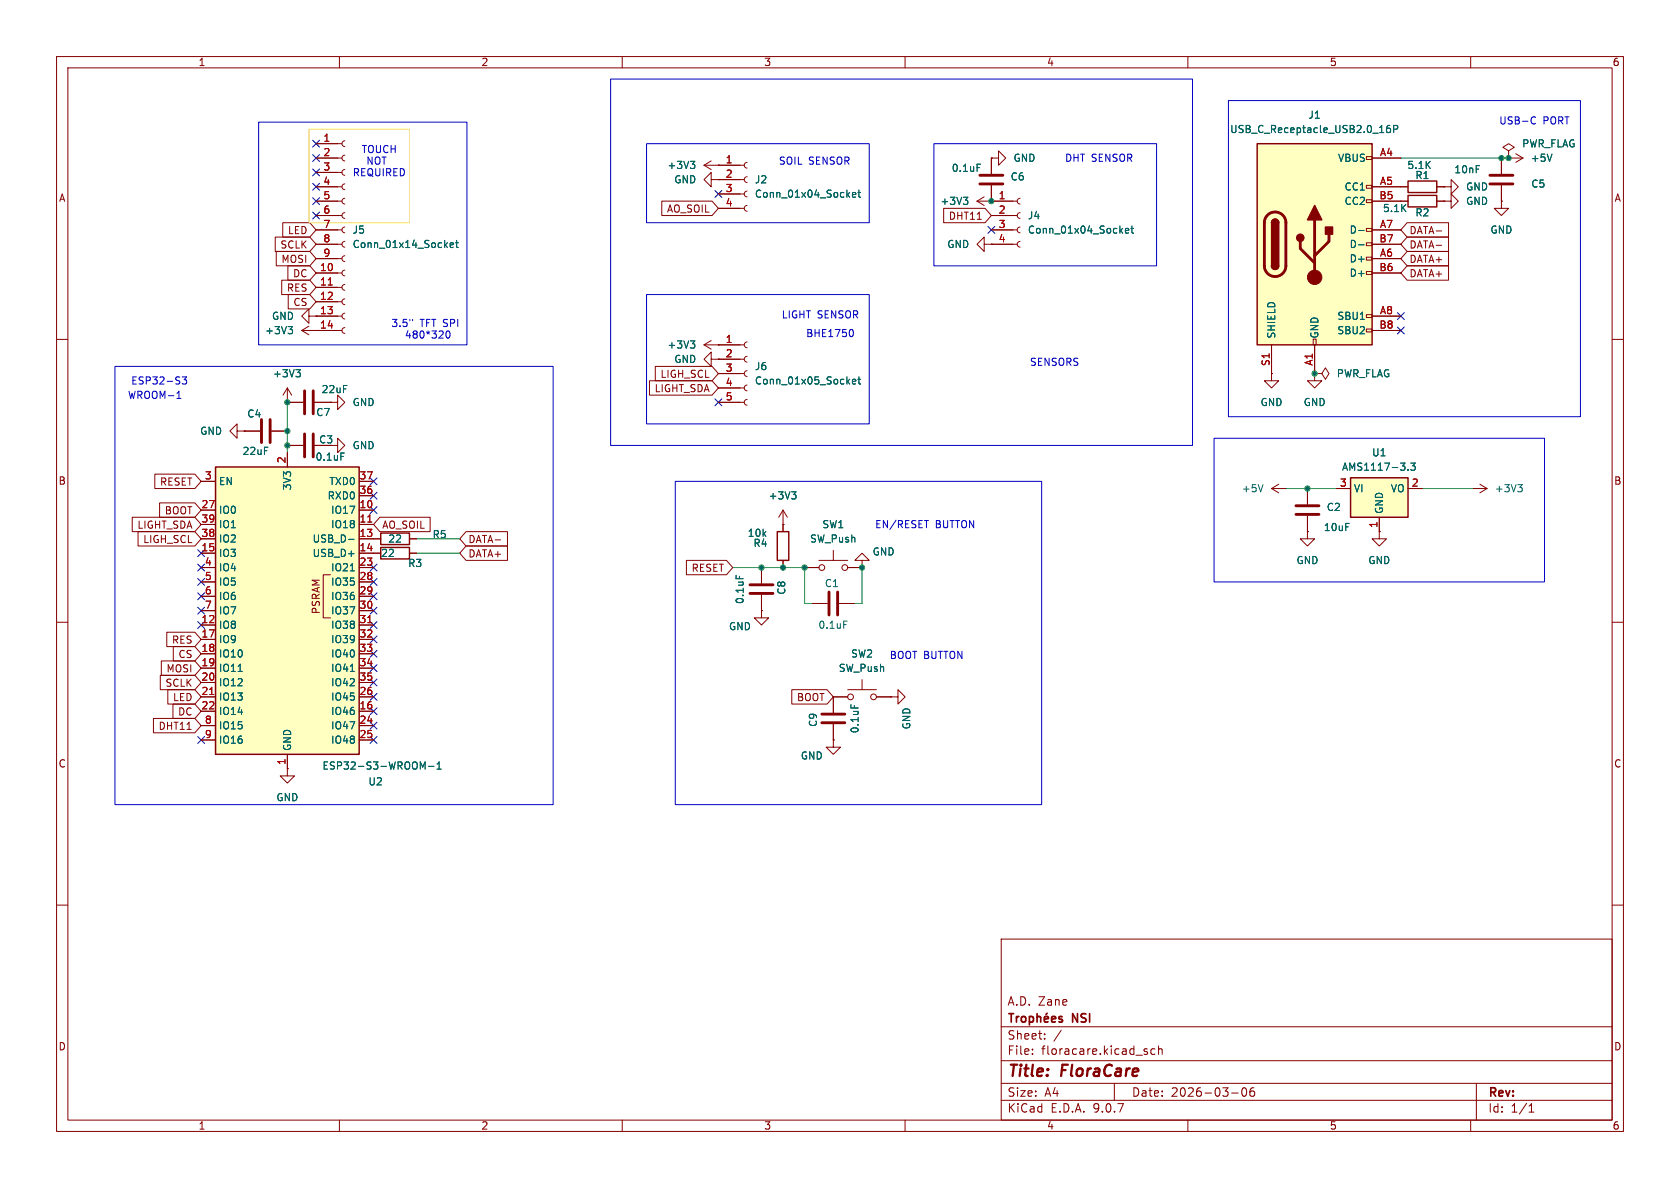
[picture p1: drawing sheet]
<svg xmlns="http://www.w3.org/2000/svg" width="297mm" height="210mm" viewBox="0 0 297 210" stroke-linecap="round" stroke-linejoin="round" font-family="sans-serif">
<g fill="none" stroke="#840000" stroke-width=".18">
<path d="M10 10h277v190h-277zM12 12h273v186h-273zM60 10v2M110 10v2M160 10v2M210 10v2M260 10v2M55.9 25.4h4.6M55.9 27.9h4.6M55.9 30.5h4.6M55.9 33h4.6M55.9 35.6h4.6"/>
<path d="M55.9 38.1h4.6M61 24.9l-.4 .1-.1 .4 .1 .4 .4 .1M61 27.4l-.4 .2-.1 .3 .1 .4 .4 .1M61 30l-.4 .1-.1 .4 .1 .3 .4 .2M61 32.5l-.4 .2-.1 .3 .1 .4 .4 .1M61 35.1l-.4 .1-.1 .4 .1 .3 .4 .2M61 37.6l-.4 .1-.1 .4 .1 .4 .4 .1M172.7 35.6h2.6M172.7 35.6l1.3 .7M174 34.8l-1.3 .8M175.3 35.6h.1M175.3 27.9v2.8"/>
<path d="M175.3 32.8v2.8M255.3 33h1.2v-1.2l1.3 1.2-1.3 1.3v-1.3M255.3 33h.1M255.3 35.6h1.2v-1.3l1.3 1.3-1.3 1.2v-1.2M255.3 35.6h.1M265.4 35.6v1.2h1.3l-1.3 1.3-1.2-1.3h1.2M265.4 35.6h.1M265.4 27.9v2.8M265.4 32.8v2.8M266.7 27.9h.1M266.7 26.7l1-.7-1-.6-1 .6 1 .7v1.2M266.7 27.9h2.5"/>
<path d="M268 27.2l1.2 .7M269.2 27.9l-1.2 .8M53.3 58.4l1.3 .8M53.3 58.4h7.2M54.6 55.9v-1.3l-1.3 1.3 1.3 1.3v-1.3h1.3M54.6 57.7l-1.3 .7M55.9 55.9h.1M55.9 58.4h.1M55.9 40.6h4.6M55.9 43.2h4.6M55.9 45.7h4.6M55.9 48.3h4.6"/>
<path d="M55.9 50.8h4.6M55.9 53.3h4.6M55.9 55.9h4.6M61 40.1l-.4 .2-.1 .3 .1 .4 .4 .1M61 42.7l-.4 .1-.1 .4 .1 .3 .4 .2M61 45.2l-.4 .2-.1 .3 .1 .4 .4 .1M61 47.8l-.4 .1-.1 .4 .1 .3 .4 .2M61 50.3l-.4 .1-.1 .4 .1 .4 .4 .1M61 52.8l-.4 .2-.1 .3 .1 .4 .4 .1M61 55.4l-.4 .1-.1 .4 .1 .3 .4 .2M61 57.9l-.4 .2-.1 .3 .1 .4 .4 .1M174 43.2v-1.3l-1.3 1.3 1.3 1.3v-1.3h1.3"/>
<path d="M175.3 43.2h.1M10 60h2M224.8 66v1.3h1.3l-1.3 1.3-1.3-1.3h1.3M224.8 66h.1M232.4 66h1.3l.6-1 .6 1-.6 1.1-.6-1.1M232.4 66h.1M232.4 66v1.3h1.3l-1.3 1.3-1.3-1.3h1.3M285 60h2M138.4 92.7h.1M138.4 90.2l-.7 1.2M138.4 90.2l.8 1.2M138.4 90.2v3.8"/>
<path d="M138.4 99.1v1.2M144.8 99.1h5.1M147.3 97.3v1.8M152.4 99.1h1.3l-1.3-1.3-1.3 1.3h1.3v1.2M224.8 86.4l1.3 .7M224.8 86.4h2.5M226.1 85.6l-1.3 .8M227.3 86.4h.1M10 110h2M134.6 108v1.2h1.3l-1.3 1.3-1.3-1.3h1.3M134.6 108h.1M134.6 100.3v2.8"/>
<path d="M134.6 105.2v2.8M142.2 100.3h2.6M143.5 106.7h2.8M148.3 106.7h2.8M149.9 100.3h2.5M152.4 100.3h.1M285 110h2M147.3 130.8v1.3h1.3l-1.3 1.3-1.3-1.3h1.3M147.3 130.8h.1M147.3 128v2.8M149.9 123.2h-2.6v2.8M149.9 121.9h5"/>
<path d="M152.4 120.1v1.8M154.9 123.2h2.6M157.5 123.2h1.2v-1.3l1.3 1.3-1.3 1.3v-1.3M157.5 123.2h.1M10 160h2M177 166h108v32h-108zM285 160h2M60 198v2M110 198v2M160 198v2M177 194.5h108M177 191.5h108"/>
<path d="M177 187.5h108M177 181.5h108M182.5 186.3v.1M182.5 185.5v.1M184.7 183.6v.1M184.7 182.8v.1M187.6 182.1l-1.3 2M197 191.5v3M202.7 185.9l.2 .2-.2 .3M202.7 185.4l.1 .1M204.2 185.5l-.5-.1-.2 .3v.4l.1 .2h.6M204.8 185.5l.2-.1 .4 .1 .1 .9"/>
<path d="M204.8 184.9v1.5M210 198v2M217.7 193.2h1.2M219.7 192.4l.2-.1a.81 .81 0 0 1 .6 .6 .81 .81 0 0 1-.3 .8l-.2 .1a.81 .81 0 0 1-.3-1.4zM221.7 192.3a.59 .59 0 0 0-.7 .6v.6l.1 .2 .4 .1 .2-.1 .1-.5-.1-.3h-.5l-.2 .3M260 198v2M261 191.5v6.5M270.3 196.6h.9M270.3 195.5l.4-.4v1.5"/>
<circle cx="145.3" cy="100.3" r=".51"/>
<circle cx="149.4" cy="100.3" r=".51"/>
<circle cx="150.4" cy="123.2" r=".51"/>
<circle cx="154.4" cy="123.2" r=".51"/>
</g>
<g fill="none" stroke="#840000" stroke-width=".3">
<path d="M178.3 179.2h.9M178.8 179.2v1.5M179.7 179.7v1M180.1 179.7l-.3 .1-.1 .2M180.6 179.8l.2-.1 .5 .1v.6l-.1 .2-.4 .1-.2-.2zM182 179.8l.4-.1 .3 .3v.4l-.1 .2h-.6M182 179.7v1.5M183.3 179.8l.3-.1 .3 .1 .1 .9M183.3 179.2v1.5M185.1 179.1l-.2 .2M187.8 179.8l-.4-.1-.2 .2 .1 .2 .5 .2v.3h-.6M184.6 180.2l.7-.2v-.2l-.5-.1-.2 .2 .1 .7h.6"/>
<path d="M185.9 180.2l.7-.2v-.2l-.5-.1-.2 .2 .1 .7h.6"/>
</g>
<path d="M173.2 31h4.1M173.2 32.5h4.1M263.4 31h4.1M263.4 32.5h4.1M132.6 103.4h4.1M132.6 104.9h4.1M146.6 104.6v4.1M148.1 104.6v4.1M145.3 127.8h4.1M145.3 126.2h4.1" fill="none" stroke="#840000" stroke-width=".51"/>
<g fill="none" stroke="#006464" stroke-width=".18">
<path d="M170.3 34.9h.8l-.4 .5M170.9 35.4l.2 .2v.3l-.2 .2M172.7 29h.6M274.4 27.2l-.5 1.3M50.9 57.7h.8l-.4 .5M51.5 58.2l.2 .3v.3l-.2 .2M79.6 43.3l.6-.1-.1-.2-.3-.1-.2 .2v.6h.5M80.5 42.9h.5M80.7 42.5v1.1l.3 .2M139.9 86.9h.8l-.4 .5M140.5 87.4l.2 .3v.3l-.2 .2M223.3 85.7l-.4 1.2"/>
<path d="M130.1 101.7v.6M149.2 109.8h.6M150.4 124.6v.6"/>
</g>
<path d="M58 50.4h.8" fill="none" stroke="#a90000" stroke-width=".18"/>
<path d="M137.4 94h2v5.1h-2z" fill="none" stroke="#840000" stroke-width=".25"/>
<path d="M222.2 25.4h20.4v35.6h-20.4z" fill="#ffffc2"/>
<g fill="none" stroke="#840000" stroke-width=".18">
<path d="M127 29.2h4.6M127 31.8h4.6M127 34.3h4.6M127 36.8h4.6M132.1 28.7l-.4 .2-.1 .3 .1 .4 .4 .1M132.1 31.2l-.4 .2-.1 .4 .1 .3 .4 .2M132.1 33.8l-.4 .1-.1 .4 .1 .3 .4 .2M132.1 36.3l-.4 .2-.1 .3 .1 .4 .4 .1M241.6 27.7h1v.5h-1zM241.6 32.8h1v.5h-1zM241.6 35.3h1v.5h-1zM242.6 27.9h5"/>
<path d="M242.6 33h6.3M242.6 35.6h6.3M254 33h1.3M254 35.6h1.3M232.2 59.9h.5v1.1h-.5zM241.6 40.4h1v.5h-1zM241.6 42.9h1v.5h-1zM241.6 45.5h1v.5h-1zM241.6 48h1v.5h-1zM241.6 55.6h1v.5h-1zM241.6 58.2h1v.5h-1zM242.6 40.6h5"/>
<path d="M242.6 43.2h5M242.6 45.7h5M242.6 48.3h5M242.6 55.9h5M242.6 58.4h5M50.8 71.1h.1M50.8 68.6l-.8 1.3M50.8 68.6l.8 1.3M50.8 68.6v2.5M125.7 63.5v-1.3l-1.2 1.3 1.2 1.3v-1.3h1.3M127 63.5h.1M224.8 61v5"/>
<path d="M232.4 61v5M66 95.3h1.3M72.4 95.3h1.3M231.1 94v1.3h1.3l-1.3 1.2-1.2-1.2h1.2M231.1 94h.1M231.1 86.4v2.8M231.1 91.2v2.8M243.8 94v1.3h1.3l-1.3 1.2-1.2-1.2h1.2M243.8 94h.1M260.3 86.4h.1M260.3 86.4h2.6M261.6 85.6l1.3 .8"/>
<path d="M262.9 86.4l-1.3 .7"/>
</g>
<path d="M222.2 25.4h20.4v35.6h-20.4zM224.8 39.4a.64 .64 0 0 1 .6-.7 .64 .64 0 0 1 .7 .7M248.9 34.5h5.1v2.1h-5.1zM248.9 32h5.1v2h-5.1zM224.8 47a.64 .64 0 0 0 .6 .6 .64 .64 0 0 0 .7-.6M67.3 94.2h5.1v2.1h-5.1z" fill="none" stroke="#840000" stroke-width=".25"/>
<path d="M224.1 38a1.9 1.9 0 0 1 2-.4 1.9 1.9 0 0 1 1.2 1.8v7.6a1.91 1.91 0 0 1-1.9 1.9 1.91 1.91 0 0 1-1.9-1.9v-7.8l.2-.6zM232.4 38.9v10.1M229.9 42.7v1.2l2.5 2.6M234.9 41.4v1.3l-2.5 2.5M229.1 90.9h4.1M229.1 89.4h4.1" fill="none" stroke="#840000" stroke-width=".51"/>
<g fill="#840000" stroke="#840000" stroke-width=".25">
<path d="M224.8 39.4h1.3v7.6h-1.3z"/>
<path d="M225 38.9a.64 .64 0 0 1 .7-.1 .64 .64 0 0 1 .4 .6h-1.3z"/>
<path d="M224.8 47h1.3a.64 .64 0 0 1-.7 .6 .64 .64 0 0 1-.6-.6z"/>
<path d="M232.4 36.3l1.3 2.6h-2.6z"/>
<path d="M234.3 40.1h1.3v1.3h-1.3z"/>
<circle cx="229.9" cy="42" r=".63"/>
</g>
<circle cx="232.4" cy="49" r="1.27" fill="#840000" stroke="#840000" stroke-width=".18"/>
<path d="M150.7 34.4l.6-.1-.1-.2-.3-.1-.2 .2 .1 .6h.4M151.7 34h.4M151.8 33.6v1.1l.3 .2M245.7 22.2h-.3a.86 .86 0 0 0 0 1.2l.4-.1v-.4l-.2-.2h-.4l-.1 .2M246.4 22.8h.6l.1-.2-.1-.3-.6-.1v1.2M240.2 40.7h1M240.2 43.3h1M52.3 65.3h.8l-.4 .5M52.9 65.8l.2 .3v.3l-.2 .2M268.3 85.7h.8l-.4 .5M268.9 86.2l.2 .2v.3l-.2 .2" fill="none" stroke="#006464" stroke-width=".18"/>
<path d="M238.8 84.5h10.1v6.9h-10.1z" fill="#ffffc2"/>
<path d="M67.3 96.8h5.1v2h-5.1zM238.8 84.5h10.1v6.9h-10.1z" fill="none" stroke="#840000" stroke-width=".25"/>
<g fill="none" stroke="#840000" stroke-width=".18">
<path d="M175.3 27.9h1.2v-1.2l1.3 1.2-1.3 1.3v-1.3M175.3 27.9h.1M175.3 35.6h4.5M175.3 38.1h4.5M180.3 35.1l-.3 .1-.2 .4 .2 .3 .3 .2M180.3 37.6l-.3 .1-.2 .4 .2 .4 .3 .1M175.3 40.6h4.5M175.3 43.2h4.5M180.3 40.1l-.3 .2-.2 .3 .2 .4 .3 .1M180.3 42.7l-.3 .1-.2 .4 .2 .3 .3 .2M124.5 61h7.1M124.5 61l1.2 .7"/>
<path d="M125.7 60.2l-1.2 .8M127 61h.1M127 63.5h4.6M127 66h4.6M127 68.6h4.6M127 71.1h4.6M132.1 60.5l-.4 .1-.1 .4 .1 .3 .4 .2M132.1 63l-.4 .1-.1 .4 .1 .4 .4 .1M132.1 65.5l-.4 .2-.1 .3 .1 .4 .4 .1M132.1 68.1l-.4 .1-.1 .4 .1 .3 .4 .2M132.1 70.6l-.4 .2-.1 .3 .1 .4 .4 .1M66 97.8h1.3"/>
<path d="M72.4 97.8h1.3M236.2 86.4h2.6M243.8 91.4v2.6M248.9 86.4h2.6M50.8 135.9v1.3h1.3l-1.3 1.2-1.3-1.2h1.3M50.8 135.9h.1"/>
</g>
<path d="M200.1 39.9v1.1l.3 .2M199 40.8l.6-.1-.1-.3h-.4l-.1 .2v.6h.5M199.9 40.4h.5M122.1 60.3h.7l-.4 .5M122.6 60.8l.2 .2v.3l-.2 .2M150.7 67.5l.6-.2-.1-.2-.3-.1-.2 .2 .1 .6h.4M151.7 67h.4M151.8 66.6v1.1l.3 .2M248.9 83v.1M249.4 81.9h.8l-.4 .4 .3 .2v.5l-.2 .1-.5-.1" fill="none" stroke="#006464" stroke-width=".18"/>
<path d="M38.1 82.6h25.4v50.8h-25.4z" fill="#ffffc2"/>
<path d="M38.1 82.6h25.4v50.8h-25.4z" fill="none" stroke="#840000" stroke-width=".25"/>
<g fill="none" stroke="#840000" stroke-width=".18">
<path d="M50 39.4h4.8l1.1 1.2-1.1 1.3h-4.8zM55.9 35.6h3.8M55.9 38.1h3.8M55.9 27.9h3.8M55.9 33h3.8M55.9 25.4h3.8M55.9 30.5h3.8M117 35.6h8.9l1.1 1.2-1.1 1.3h-8.9zM124.5 29.2l1.2 .8M124.5 29.2h6.3M125.7 31.8v-1.3l-1.2 1.3 1.2 1.2v-1.2h1.3M125.7 28.4l-1.2 .8"/>
<path d="M127 31.8h.1M127 29.2h.1M127 31.8h3.8M127 34.3h3.8M127 36.8h3.8M166.8 36.8h7.3l1.2 1.3-1.2 1.3h-7.3zM175.3 35.6h.1M175.3 27.9h.1M175.3 27.9v2.8M175.3 32.8v2.8M175.3 35.6h3.8M175.3 38.1h3.8"/>
<path d="M242.6 35.6h6.3M242.6 27.9h5M242.6 33h6.3M248.8 39.4h7.3v2.5h-7.3l-1.2-1.3zM254 35.6h1.3M254 33h1.3M255.3 33h.1M255.3 35.6h.1M265.4 35.6h.1M265.4 27.9v2.8M265.4 32.8v2.8M266.7 27.9h.1"/>
<path d="M48.7 41.9h6.1l1.1 1.3-1.1 1.3h-6.1zM48.8 44.4h6l1.1 1.3-1.1 1.3h-6zM49.8 49.5h5l1.1 1.3-1.1 1.3h-5zM50.9 47h3.9l1.1 1.3-1.1 1.2h-3.9zM51 52.1h3.8l1.1 1.2-1.1 1.3h-3.8zM55.9 58.4h.1M55.9 55.9h.1M55.9 40.6h3.8M55.9 43.2h3.8M55.9 45.7h3.8M55.9 48.3h3.8M55.9 55.9h3.8"/>
<path d="M55.9 58.4h3.8M55.9 50.8h3.8M55.9 53.3h3.8M175.3 43.2h.1M175.3 40.6h3.8M175.3 43.2h3.8M242.6 40.6h5M242.6 43.2h5M242.6 45.7h5M242.6 48.3h5M242.6 55.9h5M242.6 58.4h5"/>
<path d="M248.8 47h7.3v2.5h-7.3l-1.2-1.2zM248.8 41.9h7.3v2.6h-7.3l-1.2-1.3zM248.8 44.4h7.3v2.6h-7.3l-1.2-1.3zM41.9 76.2v-1.3l-1.3 1.3 1.3 1.3v-1.3h1.3M43.2 76.2h.1M43.2 76.2h2.8M48 76.2h2.8M50.8 71.1h.1M50.8 78.7h2.8M50.8 71.1h2.8M55.6 78.7h4.1v-1.2l1.3 1.2-1.3 1.3v-1.3M55.6 71.1h2.8"/>
<path d="M58.4 71.1h1.3v-1.2l1.3 1.2-1.3 1.3v-1.3M58.4 71.1h.1M114.8 67.3h11.1l1.1 1.3-1.1 1.3h-11.1zM115.8 64.8h10.1l1.1 1.2-1.1 1.3h-10.1zM127 63.5h.1M127 61h.1M127 71.1h3.8M127 61h3.8M127 63.5h3.8M127 66h3.8M127 68.6h3.8M224.8 66h.1"/>
<path d="M224.8 61v5M232.4 66h.1M232.4 61v5M23.4 91.4h11l1.2 1.3-1.2 1.3h-11zM24.4 94h10l1.2 1.3-1.2 1.2h-10zM27.4 83.8h7l1.2 1.3-1.2 1.3h-7zM28.2 88.9h6.2l1.2 1.3-1.2 1.2h-6.2zM35.6 85.1h2.5M35.6 90.2h2.5M35.6 92.7h2.5M35.6 95.3h2.5M35.6 97.8h2.5"/>
<path d="M50.8 80v2.6M63.5 85.1h2.5M63.5 90.2h2.5M63.5 92.7h2.5M63.5 95.3h3.8M63.5 97.8h3.8M63.5 87.6h2.5M67.2 91.4h8.8v2.6h-8.8l-1.2-1.3zM72.4 95.3h1.3M72.4 97.8h1.3M82.4 94h7.3v2.5h-7.3l-1.1-1.2zM82.4 96.5h7.3v2.6h-7.3l-1.1-1.3z"/>
<path d="M121.3 99.1h7.1l1.1 1.2-1.1 1.3h-7.1zM138.4 92.7h.1M138.4 92.7v1.3M138.4 99.1v1.2M231.1 94h.1M231.1 86.4v2.8M231.1 91.2v2.8M236.2 86.4h2.6M243.8 94h.1M243.8 91.4v2.6M248.9 86.4h2.6M28.3 119.4h6.1l1.2 1.3-1.2 1.2h-6.1z"/>
<path d="M28.5 116.8h5.9l1.2 1.3-1.2 1.3h-5.9zM29.5 111.8h4.9l1.2 1.2-1.2 1.3h-4.9zM30.6 114.3h3.8l1.2 1.3-1.2 1.2h-3.8zM35.6 100.3h2.5M35.6 102.9h2.5M35.6 105.4h2.5M35.6 108h2.5M35.6 110.5h2.5M35.6 113h2.5M35.6 115.6h2.5M35.6 118.1h2.5M58.4 101.6h-1.3v7.6h1.3"/>
<path d="M63.5 100.3h2.5M63.5 102.9h2.5M63.5 105.4h2.5M63.5 108h2.5M63.5 110.5h2.5M63.5 113h2.5M63.5 115.6h2.5M63.5 118.1h2.5M134.6 108h.1M134.6 100.3v2.8M134.6 105.2v2.8M142.2 100.3h2.6"/>
<path d="M149.9 100.3h2.5M152.4 100.3h.1M27.1 127h7.3l1.2 1.3-1.2 1.2h-7.3zM29.7 121.9h4.7l1.2 1.3-1.2 1.3h-4.7zM30.6 124.5h3.8l1.2 1.2-1.2 1.3h-3.8zM35.6 120.7h2.5M35.6 123.2h2.5M35.6 125.7h2.5M35.6 128.3h2.5M35.6 130.8h2.5M50.8 135.9h.1M50.8 133.4v2.5"/>
<path d="M63.5 120.7h2.5M63.5 123.2h2.5M63.5 125.7h2.5M63.5 128.3h2.5M63.5 130.8h2.5M140 121.9h6.2l1.1 1.3-1.1 1.3h-6.2zM147.3 130.8h.1M147.3 123.2h2.6M147.3 123.2v2.8M147.3 128v2.8M154.9 123.2h2.6M157.5 123.2h.1"/>
</g>
<g fill="none" stroke="#006464" stroke-width=".18">
<path d="M122.1 28.5h.7l-.4 .5M122.6 29l.2 .2v.3l-.2 .3M150.7 34.4l.6-.1-.1-.2-.3-.1-.2 .2 .1 .6h.4M151.7 34h.4M151.8 33.6v1.1l.3 .2M170.3 34.9h.8l-.4 .5M170.9 35.4l.2 .2v.3l-.2 .2M172.7 29h.6M200.1 39.9v1.1l.3 .2M245.7 22.2h-.3a.86 .86 0 0 0 0 1.2l.4-.1v-.4l-.2-.2h-.4l-.1 .2M246.4 22.8h.6l.1-.2-.1-.3-.6-.1v1.2M274.4 27.2l-.5 1.3"/>
<path d="M50.9 57.7h.8l-.4 .5M51.5 58.2l.2 .3v.3l-.2 .2M79.6 43.3l.6-.1-.1-.2-.3-.1-.2 .2v.6h.5M80.5 42.9h.5M80.7 42.5v1.1l.3 .2M199 40.8l.6-.1-.1-.3h-.4l-.1 .2v.6h.5M199.9 40.4h.5M240.2 40.7h1M240.2 43.3h1M52.3 65.3h.8l-.4 .5M52.9 65.8l.2 .3v.3l-.2 .2M122.1 60.3h.7l-.4 .5"/>
<path d="M122.6 60.8l.2 .2v.3l-.2 .2M150.7 67.5l.6-.2-.1-.2-.3-.1-.2 .2 .1 .6h.4M151.7 67h.4M151.8 66.6v1.1l.3 .2M60.3 80.1h.6M61.6 95.3h1M139.9 86.9h.8l-.4 .5M140.5 87.4l.2 .3v.3l-.2 .2M248.9 83v.1M249.4 81.9h.8l-.4 .4 .3 .2v.5l-.2 .1-.5-.1M42.1 118.7h.7M61.9 118.7h.7"/>
<path d="M61.9 100.9h.7M130.1 101.7v.6M74.7 135.6l.4-.9v1.3M75.8 135.5h.9M77.3 136h.7M77.3 135.1l.3-.4v1.3M150.4 124.6v.6"/>
</g>
<path d="M58 50.4h.8M65 92.3h.7M65 110.1h.7M37.1 122.8h.7" fill="none" stroke="#a90000" stroke-width=".18"/>
<path d="M46.2 74.2v4M47.8 74.2v4M53.8 69.1v4.1M53.8 76.7v4.1M55.4 69.1v4.1M55.4 76.7v4.1" fill="none" stroke="#840000" stroke-width=".51"/>
<path d="M247.6 27.9h19.1M50.8 71.1v8.9M73.7 95.3h7.6M73.7 97.8h7.6M227.3 86.4h8.9M251.5 86.4h8.8M129.5 100.3h12.7v6.4h1.3M152.4 100.3v6.4h-1.3" fill="none" stroke="#009600" stroke-width=".18"/>
<g fill="none" stroke="#000084" stroke-width=".18">
<path d="M55.3 27.3l1.2 1.2M55.3 24.8l1.2 1.2M55.3 37.5l1.2 1.2M55.3 32.4l1.2 1.2M55.3 35l1.2 1.2M55.3 29.9l1.2 1.2M56.5 27.3l-1.2 1.2M56.5 24.8l-1.2 1.2M56.5 37.5l-1.2 1.2M56.5 32.4l-1.2 1.2M56.5 35l-1.2 1.2M56.5 29.9l-1.2 1.2"/>
<path d="M126.4 33.7l1.2 1.2M127.6 33.7l-1.2 1.2M174.7 40l1.2 1.2M175.9 40l-1.2 1.2M247 55.3l1.3 1.2M247 57.8l1.3 1.2M248.3 55.3l-1.3 1.2M248.3 57.8l-1.3 1.2M126.4 70.5l1.2 1.2M127.6 70.5l-1.2 1.2M35 99.7l1.2 1.2M35 97.2l1.2 1.2"/>
<path d="M36.2 99.7l-1.2 1.2M36.2 97.2l-1.2 1.2M65.4 87l1.2 1.2M65.4 84.5l1.2 1.2M65.4 99.7l1.2 1.2M65.4 89.6l1.2 1.2M66.6 87l-1.2 1.2M66.6 84.5l-1.2 1.2M66.6 99.7l-1.2 1.2M66.6 89.6l-1.2 1.2M35 109.9l1.2 1.2M35 102.3l1.2 1.2"/>
<path d="M35 107.3l1.2 1.3M35 104.8l1.2 1.2M36.2 109.9l-1.2 1.2M36.2 102.3l-1.2 1.2M36.2 107.3l-1.2 1.3M36.2 104.8l-1.2 1.2M65.4 104.8l1.2 1.2M65.4 117.5l1.2 1.2M65.4 115l1.2 1.2M65.4 112.4l1.2 1.2M65.4 109.9l1.2 1.2M65.4 107.3l1.2 1.3"/>
<path d="M65.4 102.3l1.2 1.2M66.6 104.8l-1.2 1.2M66.6 117.5l-1.2 1.2M66.6 115l-1.2 1.2M66.6 112.4l-1.2 1.2M66.6 109.9l-1.2 1.2M66.6 107.3l-1.2 1.3M66.6 102.3l-1.2 1.2M35 130.2l1.2 1.2M36.2 130.2l-1.2 1.2M65.4 130.2l1.2 1.2M65.4 122.6l1.2 1.2"/>
<path d="M65.4 127.7l1.2 1.2M65.4 120l1.2 1.3M65.4 125.1l1.2 1.2M66.6 130.2l-1.2 1.2M66.6 122.6l-1.2 1.2M66.6 127.7l-1.2 1.2M66.6 120l-1.2 1.3M66.6 125.1l-1.2 1.2"/>
</g>
<g fill="none" stroke="#0000c2" stroke-width=".18">
<path d="M107.9 14h102.9v64.7h-102.9zM217.2 17.8h62.2v55.9h-62.2zM45.7 21.6h36.8v39.4h-36.8zM114.3 25.4h39.4v14h-39.4zM165.1 25.4h39.4v21.6h-39.4zM270.9 20.7l.3-.1 .3 .2M271.5 21.8l-.3 .1h-.3M72.9 56.5v.2M79 58.6a.69 .69 0 0 0 .3 1.2l.1-.1 .2-.4-.2-.7M114.3 52.1h39.4v22.8h-39.4zM150.4 58.2a.68 .68 0 0 1 .5 .7 .68 .68 0 0 1-.5 .6M20.3 64.8h77.5v77.4h-77.5z"/>
<path d="M31.3 70.4h.7M31.5 69.3l.1-.1v1.2M32.2 66.6h.8l-.4 .5 .3 .1v.6l-.1 .1-.6-.1M214.6 77.5h58.4v25.4h-58.4zM119.4 85.1h64.7v57.1h-64.7zM163.4 92h.8"/>
</g>
<path d="M54.6 22.9h17.8v16.5h-17.8z" fill="none" stroke="#ffdc01" stroke-width=".18"/>
<g fill="#009600" stroke="#009600" stroke-width=".18">
<circle cx="142.2" cy="100.3" r=".46"/>
<circle cx="138.4" cy="100.3" r=".46"/>
<circle cx="152.4" cy="100.3" r=".46"/>
<circle cx="175.3" cy="35.6" r=".46"/>
<circle cx="50.8" cy="78.7" r=".46"/>
<circle cx="134.6" cy="100.3" r=".46"/>
<circle cx="265.4" cy="27.9" r=".46"/>
<circle cx="266.7" cy="27.9" r=".46"/>
<circle cx="231.1" cy="86.4" r=".46"/>
<circle cx="232.4" cy="66" r=".46"/>
<circle cx="50.8" cy="76.2" r=".46"/>
<circle cx="50.8" cy="71.1" r=".46"/>
</g>
<g font-size="2.8" fill="#840000">
<text x="178" y="190.9">Title:</text>
<text x="187.7" y="190.9">FloraCare</text>
</g>
<g font-size="2.1" fill="#840000">
<text x="178" y="178">A.D. Zane</text>
<text x="178" y="184">Sheet:</text>
<text x="189.7" y="181.2">NSI</text>
<text x="178" y="186.7">File:</text>
<text x="184.1" y="186.7">floracare.kicad_sch</text>
<text x="178" y="196.9">KiCad</text>
<text x="178" y="194.1">Size:</text>
<text x="184.7" y="194.1">A4</text>
<text x="185.7" y="196.9">E.D.A.</text>
<text x="193.3" y="196.9">9.0.7</text>
<text x="200" y="194.1">Date:</text>
<text x="207" y="194.1">2026-03-06</text>
<text x="263" y="194.3">Rev:</text>
<text x="263" y="196.9">Id:</text>
<text x="267.1" y="196.9">1/1</text>
</g>
<g font-size="1.8" fill="#840000">
<text x="35" y="11.9">1</text>
<text x="85" y="11.9">2</text>
<text x="135" y="11.9">3</text>
<text x="185" y="11.9">4</text>
<text x="235" y="11.9">5</text>
<text x="285" y="11.9">6</text>
<text x="10.3" y="35.9">A</text>
<text x="285.3" y="35.9">A</text>
<text x="50.8" y="41.6">LED</text>
<text x="117.8" y="37.8">AO_SOIL</text>
<text x="167.6" y="39.1">DHT11</text>
<text x="249.1" y="41.6">DATA-</text>
<text x="49.5" y="44.1">SCLK</text>
<text x="49.7" y="46.7">MOSI</text>
<text x="249.1" y="44.1">DATA-</text>
<text x="249.1" y="46.7">DATA+</text>
<text x="50.6" y="51.8">RES</text>
<text x="51.7" y="49.2">DC</text>
<text x="249.1" y="49.2">DATA+</text>
<text x="51.8" y="54.3">CS</text>
<text x="115.6" y="69.5">LIGHT_SDA</text>
<text x="116.7" y="67">LIGH_SCL</text>
<text x="56.3" y="78.6">C3</text>
<text x="10.3" y="85.9">B</text>
<text x="28.2" y="86">RESET</text>
<text x="285.3" y="85.9">B</text>
<text x="24.2" y="93.7">LIGHT_SDA</text>
<text x="29" y="91.1">BOOT</text>
<text x="67.5" y="93.7">AO_SOIL</text>
<text x="25.2" y="96.2">LIGH_SCL</text>
<text x="82.7" y="96.2">DATA-</text>
<text x="82.7" y="98.7">DATA+</text>
<text x="122.2" y="101.3">RESET</text>
<text x="30.3" y="114">RES</text>
<text x="56.7" y="108.7" transform="rotate(-90 56.7 108.7)">PSRAM</text>
<text x="29.3" y="119.1">MOSI</text>
<text x="31.4" y="116.5">CS</text>
<text x="29.2" y="121.6">SCLK</text>
<text x="30.5" y="124.1">LED</text>
<text x="140.8" y="124.1">BOOT</text>
<text x="27.9" y="129.2">DHT11</text>
<text x="31.4" y="126.7">DC</text>
<text x="10.3" y="135.9">C</text>
<text x="285.3" y="135.9">C</text>
<text x="10.3" y="185.9">D</text>
<text x="285.3" y="185.9">D</text>
<text x="35" y="199.9">1</text>
<text x="85" y="199.9">2</text>
<text x="135" y="199.9">3</text>
<text x="185" y="199.9">4</text>
<text x="235" y="199.9">5</text>
<text x="285" y="199.9">6</text>
</g>
<g font-size="1.8" fill="#006464">
<text x="217.4" y="23.7">USB_C_Receptacle_USB2.0_16P</text>
<text x="231.2" y="21.2">J1</text>
<text x="179.1" y="28.8">GND</text>
<text x="236.5" y="28.8">VBUS</text>
<text x="269" y="26.3">PWR_FLAG</text>
<text x="270.5" y="28.8">+5V</text>
<text x="117.9" y="30.1">+3V3</text>
<text x="119.1" y="32.6">GND</text>
<text x="133.4" y="32.6">J2</text>
<text x="133.4" y="35.2">Conn_01x04_Socket</text>
<text x="168.2" y="30.6">0.1uF</text>
<text x="178.6" y="32.1">C6</text>
<text x="237.6" y="33.9">CC1</text>
<text x="248.7" y="30.1">5.1K</text>
<text x="250.1" y="31.9">R1</text>
<text x="257" y="30.8">10nF</text>
<text x="259.1" y="33.9">GND</text>
<text x="270.6" y="33.4">C5</text>
<text x="62.2" y="41.5">J5</text>
<text x="166.2" y="36.4">+3V3</text>
<text x="181.6" y="39">J4</text>
<text x="181.6" y="41.5">Conn_01x04_Socket</text>
<text x="237.6" y="36.4">CC2</text>
<text x="238.5" y="41.5">D-</text>
<text x="244.4" y="37.7">5.1K</text>
<text x="250.1" y="38.5">R2</text>
<text x="259.1" y="36.4">GND</text>
<text x="263.4" y="41.5">GND</text>
<text x="62.2" y="44">Conn_01x14_Socket</text>
<text x="167.4" y="44">GND</text>
<text x="238.5" y="44">D-</text>
<text x="238.5" y="46.6">D+</text>
<text x="238.5" y="49.1">D+</text>
<text x="46.8" y="59.3">+3V3</text>
<text x="48" y="56.7">GND</text>
<text x="225.7" y="59.9" transform="rotate(-90 225.7 59.9)">SHIELD</text>
<text x="233.3" y="59.9" transform="rotate(-90 233.3 59.9)">GND</text>
<text x="236.3" y="56.7">SBU1</text>
<text x="236.3" y="59.3">SBU2</text>
<text x="117.9" y="61.8">+3V3</text>
<text x="119.1" y="64.4">GND</text>
<text x="133.4" y="65.6">J6</text>
<text x="48.2" y="66.9">+3V3</text>
<text x="56.8" y="69.7">22uF</text>
<text x="62.2" y="72">GND</text>
<text x="133.4" y="68.2">Conn_01x05_Socket</text>
<text x="222.8" y="72">GND</text>
<text x="230.4" y="72">GND</text>
<text x="236.2" y="66.9">PWR_FLAG</text>
<text x="35.3" y="77.1">GND</text>
<text x="43.6" y="74">C4</text>
<text x="55.8" y="73.8">C7</text>
<text x="42.8" y="80.6">22uF</text>
<text x="55.7" y="81.6">0.1uF</text>
<text x="62.2" y="79.6">GND</text>
<text x="237.1" y="83.4">AMS1117-3.3</text>
<text x="242.5" y="80.9">U1</text>
<text x="38.6" y="86">EN</text>
<text x="51.7" y="86.8" transform="rotate(-90 51.7 86.8)">3V3</text>
<text x="57.8" y="88.5">RXD0</text>
<text x="58.1" y="86">TXD0</text>
<text x="135.8" y="88.5">+3V3</text>
<text x="219.4" y="87.2">+5V</text>
<text x="239.3" y="87.2">VI</text>
<text x="245.8" y="87.2">VO</text>
<text x="264.2" y="87.2">+3V3</text>
<text x="38.6" y="91">IO0</text>
<text x="38.6" y="93.6">IO1</text>
<text x="58.4" y="91">IO17</text>
<text x="58.4" y="93.6">IO18</text>
<text x="76.4" y="95.4">R5</text>
<text x="132.1" y="95.1">10k</text>
<text x="145.3" y="93.6">SW1</text>
<text x="233.9" y="94.1">10uF</text>
<text x="234.5" y="90.5">C2</text>
<text x="244.7" y="90.9" transform="rotate(-90 244.7 90.9)">GND</text>
<text x="38.6" y="96.1">IO2</text>
<text x="38.6" y="98.7">IO3</text>
<text x="38.6" y="101.2">IO4</text>
<text x="55.2" y="96.1">USB_D-</text>
<text x="55.2" y="98.7">USB_D+</text>
<text x="58.4" y="101.2">IO21</text>
<text x="67.3" y="98.7">22</text>
<text x="68.5" y="96.1">22</text>
<text x="72.1" y="100.4">R3</text>
<text x="133.1" y="96.9">R4</text>
<text x="143.1" y="96.1">SW_Push</text>
<text x="154.2" y="98.4">GND</text>
<text x="229.1" y="99.9">GND</text>
<text x="241.8" y="99.9">GND</text>
<text x="38.6" y="103.7">IO5</text>
<text x="38.6" y="106.3">IO6</text>
<text x="58.4" y="103.7">IO35</text>
<text x="58.4" y="106.3">IO36</text>
<text x="131.7" y="106.9" transform="rotate(-90 131.7 106.9)">0.1uF</text>
<text x="139" y="105.2" transform="rotate(-90 139 105.2)">C8</text>
<text x="145.7" y="104">C1</text>
<text x="38.6" y="108.8">IO7</text>
<text x="38.6" y="111.4">IO8</text>
<text x="38.6" y="113.9">IO9</text>
<text x="58.4" y="108.8">IO37</text>
<text x="58.4" y="111.4">IO38</text>
<text x="58.4" y="113.9">IO39</text>
<text x="128.8" y="111.6">GND</text>
<text x="144.6" y="111.4">0.1uF</text>
<text x="38.6" y="116.4">IO10</text>
<text x="38.6" y="119">IO11</text>
<text x="58.4" y="116.4">IO40</text>
<text x="58.4" y="119">IO41</text>
<text x="148.2" y="119">SW_Push</text>
<text x="150.4" y="116.4">SW2</text>
<text x="38.6" y="121.5">IO12</text>
<text x="38.6" y="124.1">IO13</text>
<text x="58.4" y="121.5">IO42</text>
<text x="58.4" y="124.1">IO45</text>
<text x="38.6" y="126.6">IO14</text>
<text x="38.6" y="129.1">IO15</text>
<text x="38.6" y="131.7">IO16</text>
<text x="58.4" y="126.6">IO46</text>
<text x="58.4" y="129.1">IO47</text>
<text x="58.4" y="131.7">IO48</text>
<text x="144.6" y="128.6" transform="rotate(-90 144.6 128.6)">C9</text>
<text x="152" y="129.7" transform="rotate(-90 152 129.7)">0.1uF</text>
<text x="161.1" y="129" transform="rotate(-90 161.1 129)">GND</text>
<text x="51.7" y="132.8" transform="rotate(-90 51.7 132.8)">GND</text>
<text x="56.9" y="136.2">ESP32-S3-WROOM-1</text>
<text x="141.5" y="134.5">GND</text>
<text x="48.8" y="141.8">GND</text>
<text x="65" y="139">U2</text>
</g>
<g font-size="1.8" fill="#0000c2">
<text x="264.9" y="22.2">USB-C</text>
<text x="272.8" y="22.2">PORT</text>
<text x="63.8" y="27.3">TOUCH</text>
<text x="64.7" y="29.3">NOT</text>
<text x="137.6" y="29.3">SOIL</text>
<text x="142.9" y="29.3">SENSOR</text>
<text x="188.2" y="28.8">DHT SENSOR</text>
<text x="62.3" y="31.4">REQUIRED</text>
<text x="69.1" y="58">3.5&quot;</text>
<text x="74.3" y="58">TFT SPI</text>
<text x="138.1" y="56.5">LIGHT SENSOR</text>
<text x="142.4" y="59.8">BHE1750</text>
<text x="71.5" y="60.1">480*320</text>
<text x="182" y="64.9">SENSORS</text>
<text x="22.5" y="70.7">WROOM-1</text>
<text x="23.1" y="68.2">ESP32-S3</text>
<text x="154.6" y="93.6">EN/RESET</text>
<text x="165.3" y="93.6">BUTTON</text>
<text x="157.2" y="116.7">BOOT BUTTON</text>
</g>
<g font-size="1.8" fill="#a90000">
<text x="57.1" y="25.1">1</text>
<text x="57.1" y="27.7">2</text>
<text x="128.2" y="29">1</text>
<text x="243.9" y="27.7">A4</text>
<text x="57.1" y="30.2">3</text>
<text x="57.1" y="32.8">4</text>
<text x="57.1" y="35.3">5</text>
<text x="128.2" y="31.5">2</text>
<text x="128.2" y="34">3</text>
<text x="176.5" y="35.3">1</text>
<text x="243.8" y="35.3">B5</text>
<text x="243.9" y="32.8">A5</text>
<text x="57.1" y="37.8">6</text>
<text x="57.1" y="40.4">7</text>
<text x="128.2" y="36.6">4</text>
<text x="176.5" y="37.8">2</text>
<text x="176.5" y="40.4">3</text>
<text x="243.9" y="40.4">A7</text>
<text x="57.1" y="42.9">8</text>
<text x="57.1" y="45.5">9</text>
<text x="176.5" y="42.9">4</text>
<text x="243.8" y="42.9">B7</text>
<text x="243.9" y="45.5">A6</text>
<text x="56.5" y="48">10</text>
<text x="56.5" y="50.5">11</text>
<text x="56.5" y="53.1">12</text>
<text x="243.8" y="48">B6</text>
<text x="56.5" y="55.6">13</text>
<text x="56.5" y="58.2">14</text>
<text x="243.8" y="58.2">B8</text>
<text x="243.9" y="55.6">A8</text>
<text x="128.2" y="60.7">1</text>
<text x="128.2" y="63.2">2</text>
<text x="128.2" y="65.8">3</text>
<text x="224.5" y="64.8" transform="rotate(-90 224.5 64.8)">S1</text>
<text x="232.2" y="64.8" transform="rotate(-90 232.2 64.8)">A1</text>
<text x="128.2" y="68.3">4</text>
<text x="128.2" y="70.9">5</text>
<text x="50.5" y="82" transform="rotate(-90 50.5 82)">2</text>
<text x="35.5" y="89.9">27</text>
<text x="36.1" y="84.8">3</text>
<text x="63.5" y="84.8">37</text>
<text x="63.5" y="87.4">36</text>
<text x="63.5" y="89.9">10</text>
<text x="236.8" y="86.1">3</text>
<text x="249.5" y="86.1">2</text>
<text x="35.5" y="92.5">39</text>
<text x="35.5" y="95">38</text>
<text x="63.5" y="92.5">11</text>
<text x="63.5" y="95">13</text>
<text x="243.6" y="93.4" transform="rotate(-90 243.6 93.4)">1</text>
<text x="35.5" y="97.5">15</text>
<text x="36.1" y="100.1">4</text>
<text x="63.5" y="97.5">14</text>
<text x="63.5" y="100.1">23</text>
<text x="36.1" y="102.6">5</text>
<text x="36.1" y="105.2">6</text>
<text x="36.1" y="107.7">7</text>
<text x="63.5" y="102.6">28</text>
<text x="63.5" y="105.2">29</text>
<text x="63.5" y="107.7">30</text>
<text x="35.5" y="110.2">12</text>
<text x="35.5" y="112.8">17</text>
<text x="63.5" y="110.2">31</text>
<text x="63.5" y="112.8">32</text>
<text x="35.5" y="115.3">18</text>
<text x="35.5" y="117.9">19</text>
<text x="63.5" y="115.3">33</text>
<text x="63.5" y="117.9">34</text>
<text x="35.5" y="120.4">20</text>
<text x="35.5" y="122.9">21</text>
<text x="35.5" y="125.5">22</text>
<text x="63.5" y="120.4">35</text>
<text x="63.5" y="122.9">26</text>
<text x="63.5" y="125.5">16</text>
<text x="36.1" y="128">8</text>
<text x="36.1" y="130.6">9</text>
<text x="63.5" y="128">24</text>
<text x="63.5" y="130.6">25</text>
<text x="50.5" y="135.3" transform="rotate(-90 50.5 135.3)">1</text>
</g>
</svg>
